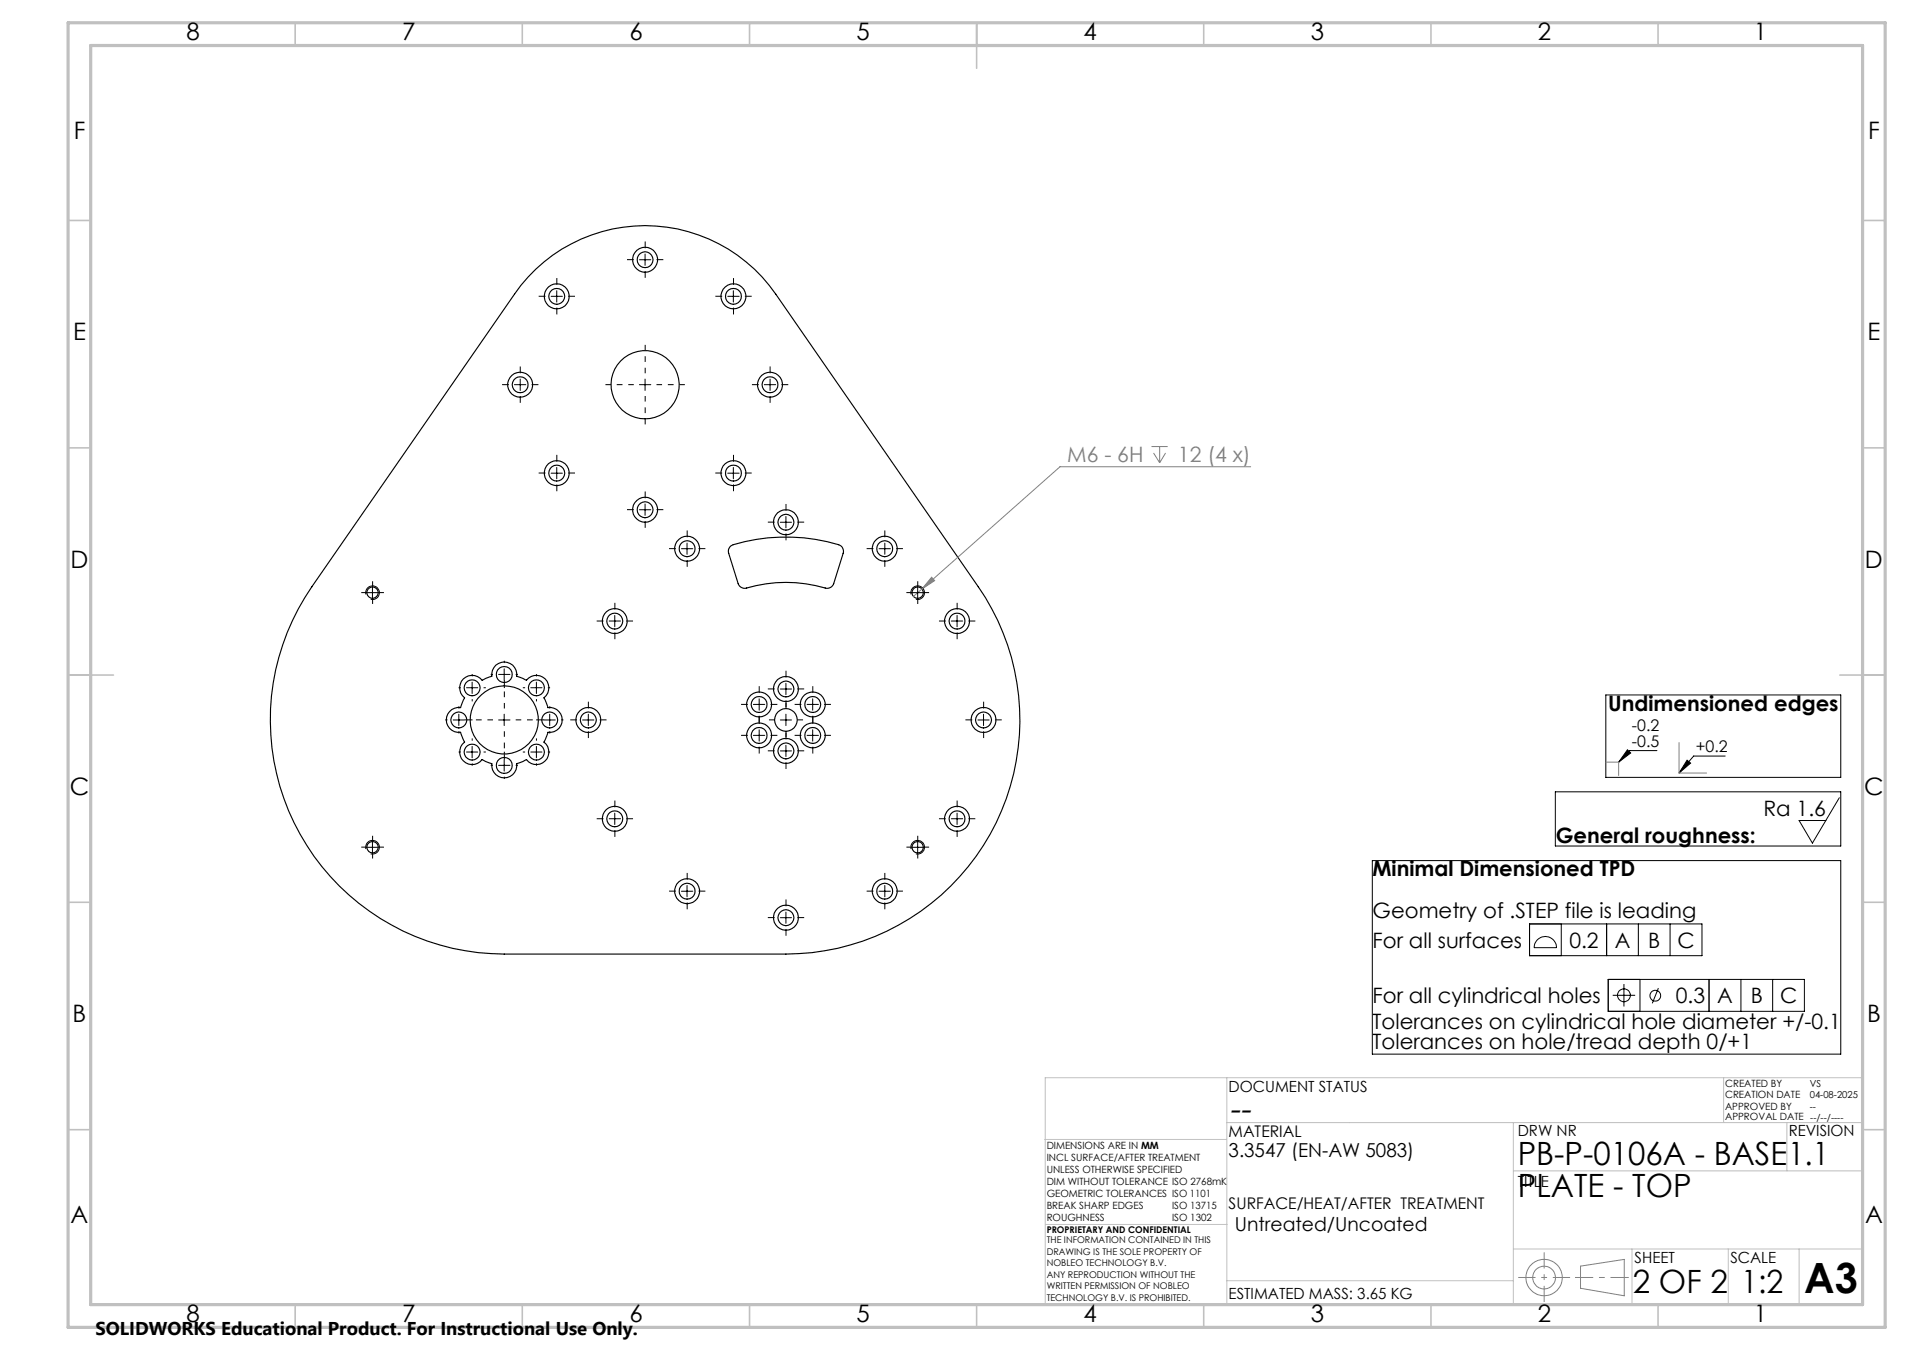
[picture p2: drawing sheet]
<svg xmlns="http://www.w3.org/2000/svg" width="420mm" height="297mm" viewBox="0 0 420 297" stroke-linecap="round" stroke-linejoin="round" font-family="sans-serif">
<g fill="none" stroke="#000" stroke-width=".22">
<path d="M140.8 57.1h2.5M142 55.9v2.5M121.3 65.2h2.5M122.6 64v2.5M160.2 65.2h2.5M161.4 64v2.5M113.2 84.6h2.5M114.5 83.4v2.5M140.8 84.6h2.5M142 83.4v2.5M168.2 84.6h2.5M169.5 83.4v2.5"/>
<path d="M121.3 104.1h2.5M122.6 102.8v2.5M140.8 112.1h2.5M142 110.9v2.5M151.2 119.5v2.5M160.2 104.1h2.5M161.4 102.8v2.5M171.8 114.9h2.4M173 113.6v2.5M194.8 119.5v2.5M80.5 130.8a1.51 1.51 0 0 1 1.4-1.9 1.51 1.51 0 0 1 1.6 1.6 1.51 1.51 0 0 1-1.9 1.3M80.8 130.4h2.5"/>
<path d="M82 129.1v2.6M134.1 136.6h2.5M135.3 135.4v2.5M150 120.7h2.5M193.5 120.7h2.5M200.6 130.8a1.5 1.5 0 0 1 1.3-1.9 1.5 1.5 0 0 1 1.6 1.6 1.5 1.5 0 0 1-1.9 1.3M200.8 130.4h2.4M202 129.1v2.6M209.4 136.6h2.5M210.7 135.4v2.5M99.8 158.4h2.4M101 157.1v2.5"/>
<path d="M102.7 151.3h2.5M103.9 150.1v2.5M109.7 158.4h2.6M109.7 148.4h2.6M111 147.1v2.5M111 157.1v2.5M116.8 151.3h2.5M118.1 150.1v2.5M119.8 158.4h2.4M121 157.1v2.5M128.2 158.4h2.5M129.5 157.1v2.5"/>
<path d="M165.8 155h2.5M167.1 153.7v2.5M171.8 158.4h2.4M171.8 151.6h2.4M173 150.3v2.5M173 157.1v2.5M177.7 155h2.5M178.9 153.7v2.5M215.3 158.4h2.4M216.5 157.1v2.5M353.5 152.9h51.7v18.1h-51.7zM102.7 165.4h2.5"/>
<path d="M103.9 164.2v2.5M109.7 168.4h2.6M111 167.1v2.5M116.8 165.4h2.5M118.1 164.2v2.5M135.3 178.9v2.5M165.8 161.8h2.5M167.1 160.5v2.6M171.8 165.2h2.4M173 164v2.4M177.7 161.8h2.5M178.9 160.5v2.6"/>
<path d="M210.7 178.9v2.5M358.2 165l.8 .7-2.7 2zM364.7 165.1h-5.9l-2.5 2.6M371.4 167.2l.7 .7-2.5 2.2zM379.8 166.3h-7l-3.2 3.8M80.5 186.8a1.51 1.51 0 0 1 1.4-1.9 1.51 1.51 0 0 1 1.6 1.6 1.51 1.51 0 0 1-1.9 1.4M80.8 186.4h2.5M82 185.1v2.5M134.1 180.1h2.5M150 196.1h2.5M151.2 194.8v2.5M193.5 196.1h2.5"/>
<path d="M194.8 194.8v2.5M200.6 186.8a1.5 1.5 0 0 1 1.3-1.9 1.5 1.5 0 0 1 1.6 1.6 1.5 1.5 0 0 1-1.9 1.4M200.8 186.4h2.4M202 185.1v2.5M209.4 180.1h2.5M171.8 201.9h2.4M173 200.7v2.4"/>
</g>
<g fill="none" stroke="#808080" stroke-width=".22">
<path d="M253.5 98.2h3.5M253.9 99.7l1.4 2.1M255.3 98.2v3.6M256.6 99.7l-1.3 2.1M275.3 102.7h-42l-30.3 26.9M203 129.6l-2 1.6M205.1 127l.6 .7-2.7 1.9zM353.6 167.7h2.7v2.9M369.6 163.4v6.7h6.1M347.9 278.5l9.6-1.4v8l-9.6-1.7z"/>
<circle cx="339.9" cy="281" r="2.51"/>
<circle cx="339.9" cy="281.1" r="4"/>
</g>
<path d="M334.2 281h11.4" fill="none" stroke="#808080" stroke-width=".22" stroke-dasharray="15.2 1.3 1.3 1.3" stroke-dashoffset="11.4" stroke-linecap="butt"/>
<path d="M339.9 275.5v10.9" fill="none" stroke="#808080" stroke-width=".22" stroke-dasharray="15.2 1.3 1.3 1.3" stroke-dashoffset="11.7" stroke-linecap="butt"/>
<path d="M346.7 281h11.8" fill="none" stroke="#808080" stroke-width=".22" stroke-dasharray="15.2 1.3 1.3 1.3" stroke-dashoffset="11.2" stroke-linecap="butt"/>
<g fill="none" stroke="#c0c0c0" stroke-width=".22">
<path d="M270.1 237.1v49.9M379.4 237.1v9.9M410.1 237.1h-180v49.9M230 250.7h40M270.1 247h140M333.1 257.6h77M333.1 247v40M393.3 247v10.6M230.2 269.4h39.9M333.1 274.8h77M359.2 274.8v12.2M380.4 274.8v12.2"/>
<path d="M396 274.8v12.2M270.1 281.8h63"/>
</g>
<g fill="none" stroke="#c0c0c0" stroke-width=".35">
<path d="M65 5v5M115 5v5M165 5v5M215 5v10M265 5v5M315 5v5M365 5v5M15 48.5h5M410 48.5h5M15 98.5h5M410 98.5h5M15 148.5h10"/>
<path d="M405 148.5h10M15 198.5h5M410 198.5h5M15 248.5h5M410 248.5h5M65 287v5M115 287v5M165 287v5M215 287v5M265 287v5M315 287v5M365 287v5"/>
</g>
<path d="M15 5h400v287h-400zM20 10h390v277h-390z" fill="none" stroke="#c0c0c0" stroke-width=".7"/>
<path d="M371.4 167.2l.7 .7-2.5 2.2zM358.2 165l.8 .7-2.7 2z" fill="#000"/>
<g fill="none" stroke="#000" stroke-width=".25">
<path d="M117.9 59.2a35 35 0 0 1 52.9 5.5l44.5 64.4a51.5 51.5 0 0 1-42.3 80.8h-62a51.5 51.5 0 0 1-42.3-80.8l44.5-64.4 1.5-1.9zM160.9 120.1a38.5 38.5 0 0 1 24.2 0l.4 .5 .2 .9-2.2 6.9a1.53 1.53 0 0 1-1.9 1 32.3 32.3 0 0 0-17.8 0l-.8-.3-.4-.4-2.2-7v-.8zM102 149.4a2.79 2.79 0 0 1 4.1 .2l2.2-.8a2.76 2.76 0 0 1 2.7-3.2 2.76 2.76 0 0 1 2.7 3.2l2.2 .8a2.76 2.76 0 0 1 4.1-.2 2.76 2.76 0 0 1-.3 4.1l.9 2.2a2.74 2.74 0 0 1 3.2 2.7 2.74 2.74 0 0 1-3.2 2.7l-.9 2.2a2.74 2.74 0 0 1 .3 4.1 2.74 2.74 0 0 1-4.1-.3l-2.2 .9a2.76 2.76 0 0 1-2.7 3.1 2.76 2.76 0 0 1-2.7-3.1l-2.2-.9a2.74 2.74 0 0 1-4.1 .3 2.74 2.74 0 0 1 .3-4.1l-.9-2.2a2.74 2.74 0 0 1-3.2-2.7 2.74 2.74 0 0 1 3.2-2.7l.9-2.2a2.81 2.81 0 0 1-.3-4.1z"/>
<circle cx="142" cy="57.1" r="1.74"/>
<circle cx="142" cy="57.1" r="2.75"/>
<circle cx="122.6" cy="65.2" r="1.75"/>
<circle cx="122.6" cy="65.2" r="2.75"/>
<circle cx="161.4" cy="65.2" r="2.75"/>
<circle cx="161.4" cy="65.2" r="1.76"/>
<circle cx="114.5" cy="84.6" r="1.75"/>
<circle cx="114.5" cy="84.6" r="2.75"/>
<circle cx="142" cy="84.6" r="7.5"/>
<circle cx="169.5" cy="84.6" r="1.75"/>
<circle cx="169.5" cy="84.6" r="2.75"/>
<circle cx="122.6" cy="104.1" r="1.75"/>
<circle cx="122.6" cy="104.1" r="2.76"/>
<circle cx="142" cy="112.2" r="1.75"/>
<circle cx="142" cy="112.1" r="2.75"/>
<circle cx="161.4" cy="104.1" r="2.76"/>
<circle cx="161.4" cy="104.1" r="1.76"/>
<circle cx="173" cy="114.9" r="1.74"/>
<circle cx="173" cy="114.9" r="2.75"/>
<circle cx="82" cy="130.4" r="1.26"/>
<circle cx="135.3" cy="136.6" r="1.75"/>
<circle cx="135.3" cy="136.6" r="2.75"/>
<circle cx="151.2" cy="120.7" r="2.75"/>
<circle cx="151.3" cy="120.7" r="1.76"/>
<circle cx="194.7" cy="120.7" r="2.75"/>
<circle cx="194.8" cy="120.7" r="1.76"/>
<circle cx="202" cy="130.4" r="1.25"/>
<circle cx="210.7" cy="136.6" r="1.75"/>
<circle cx="210.7" cy="136.6" r="2.75"/>
<circle cx="101" cy="158.4" r="1.75"/>
<circle cx="103.9" cy="151.3" r="1.75"/>
<circle cx="111" cy="148.4" r="1.76"/>
<circle cx="111" cy="158.4" r="7.5"/>
<circle cx="118.1" cy="151.3" r="1.75"/>
<circle cx="121" cy="158.4" r="1.75"/>
<circle cx="129.5" cy="158.4" r="1.75"/>
<circle cx="129.5" cy="158.4" r="2.75"/>
<circle cx="167.1" cy="155" r="1.75"/>
<circle cx="167.1" cy="155" r="2.75"/>
<circle cx="173" cy="158.4" r="2.5"/>
<circle cx="173" cy="151.6" r="1.74"/>
<circle cx="173" cy="151.6" r="2.75"/>
<circle cx="178.9" cy="155" r="1.75"/>
<circle cx="178.9" cy="155" r="2.75"/>
<circle cx="216.5" cy="158.4" r="1.75"/>
<circle cx="216.5" cy="158.4" r="2.75"/>
<circle cx="103.9" cy="165.5" r="1.75"/>
<circle cx="111" cy="168.4" r="1.76"/>
<circle cx="118.1" cy="165.5" r="1.75"/>
<circle cx="167.1" cy="161.8" r="1.75"/>
<circle cx="167.1" cy="161.8" r="2.75"/>
<circle cx="173" cy="165.2" r="1.75"/>
<circle cx="173" cy="165.2" r="2.75"/>
<circle cx="178.9" cy="161.8" r="1.75"/>
<circle cx="178.9" cy="161.8" r="2.75"/>
<circle cx="82" cy="186.4" r="1.26"/>
<circle cx="135.3" cy="180.1" r="1.75"/>
<circle cx="135.3" cy="180.1" r="2.75"/>
<circle cx="151.2" cy="196.1" r="2.76"/>
<circle cx="151.3" cy="196" r="1.75"/>
<circle cx="194.7" cy="196.1" r="2.76"/>
<circle cx="194.8" cy="196" r="1.75"/>
<circle cx="202" cy="186.4" r="1.25"/>
<circle cx="210.7" cy="180.1" r="1.75"/>
<circle cx="210.7" cy="180.1" r="2.75"/>
<circle cx="173" cy="201.9" r="1.75"/>
<circle cx="173" cy="201.9" r="2.75"/>
</g>
<path d="M139.5 84.6h-6.2M142 82.1v-6.2M142 87.1v6.3M144.5 84.6h6.3M108.5 158.4h-6.2M111 155.9v-6.3M113.5 158.4h6.3M111 160.9v6.2" fill="none" stroke="#000" stroke-width=".22" stroke-dasharray="15.2 1.3 1.3 1.3" stroke-dashoffset="14" stroke-linecap="butt"/>
<g fill="none" stroke="#000" stroke-width=".22" stroke-dasharray="15.2 1.3 1.3 1.3" stroke-linecap="butt">
<path d="M139.5 57.1h-1.5M142 54.6v-1.5M142 59.6v1.5M144.5 57.1h1.5M120.1 65.2h-1.5M122.6 62.7v-1.5M122.6 67.7v1.5M125.1 65.2h1.5M159 65.2h-1.5M161.5 62.7v-1.5M161.5 67.7v1.5M164 65.2h1.5"/>
<path d="M112 84.6h-1.5M114.5 82.1v-1.5M114.5 87.1v1.5M117 84.6h1.5M167 84.6h-1.5M169.5 82.1v-1.5M169.5 87.1v1.5M172 84.6h1.5M120.1 104.1h-1.5M122.6 101.6v-1.5M122.6 106.6v1.5M125.1 104.1h1.5"/>
<path d="M139.5 112.1h-1.5M142 109.6v-1.5M142 114.6v1.5M144.5 112.1h1.5M151.3 118.2v-1.5M159 104.1h-1.5M161.5 101.6v-1.5M161.5 106.6v1.5M164 104.1h1.5M170.5 114.9h-1.5M173 112.4v-1.5M173 117.4v1.5"/>
<path d="M175.5 114.9h1.5M194.8 118.2v-1.5M80.8 130.4h-1.3M82 129.1v-1.2M82 131.6v1.3M83.3 130.4h1.2M132.8 136.6h-1.5M135.3 134.1v-1.5M135.3 139.1v1.5M137.8 136.6h1.5M148.8 120.7h-1.5M151.3 123.2v1.5"/>
<path d="M153.8 120.7h1.5M192.3 120.7h-1.5M194.8 123.2v1.5M197.3 120.7h1.5M200.8 130.4h-1.3M202 129.1v-1.2M202 131.6v1.3M203.3 130.4h1.2M208.2 136.6h-1.5M210.7 134.1v-1.5M210.7 139.1v1.5M213.2 136.6h1.5"/>
<path d="M98.5 158.4h-.5M101 155.9v-.5M101.4 151.3h-.5M103.5 158.4h.5M103.9 148.8v-.5M103.9 153.8v.5M106.4 151.3h.5M108.5 148.4h-.5M111 145.9v-.5M111 150.9v.5M113.5 148.4h.5M115.6 151.3h-.5"/>
<path d="M118.1 148.8v-.5M118.1 153.8v.5M118.5 158.4h-.5M120.6 151.3h.5M121 155.9v-.5M123.5 158.4h.5M127 158.4h-1.5M129.5 155.9v-1.5M132 158.4h1.5M164.6 155h-1.5M167.1 152.5v-1.5M167.1 157.5v1.5"/>
<path d="M167.1 159.3v-1.5M169.6 155h1.5M170.5 158.4h-1.2M170.5 151.6h-1.5M173 155.9v-1.3M173 149.1v-1.5M173 154.1v1.5M175.5 158.4h1.3M175.5 151.6h1.5M176.4 155h-1.5M178.9 159.3v-1.5M178.9 152.5v-1.5"/>
<path d="M178.9 157.5v1.5M181.4 155h1.5M214 158.4h-1.5M216.5 155.9v-1.5M219 158.4h1.5M101 160.9v.5M101.4 165.4h-.5M103.9 162.9v-.5M103.9 167.9v.5M106.4 165.4h.5M108.5 168.4h-.5M111 165.9v-.5"/>
<path d="M111 170.9v.5M113.5 168.4h.5M115.6 165.4h-.5M118.1 162.9v-.5M118.1 167.9v.5M120.6 165.4h.5M121 160.9v.5M129.5 160.9v1.5M135.3 177.6v-1.5M164.6 161.8h-1.5M167.1 164.3v1.5M169.6 161.8h1.5"/>
<path d="M170.5 165.2h-1.5M173 160.9v1.2M173 162.7v-1.5M173 167.7v1.5M175.5 165.2h1.5M176.4 161.8h-1.5M178.9 164.3v1.5M181.4 161.8h1.5M210.7 177.6v-1.5M216.5 160.9v1.5M80.8 186.4h-1.3M82 185.1v-1.2"/>
<path d="M82 187.6v1.3M83.3 186.4h1.2M132.8 180.1h-1.5M135.3 182.6v1.5M137.8 180.1h1.5M148.8 196h-1.5M151.3 193.5v-1.5M151.3 198.5v1.5M153.8 196h1.5M173 199.4v-1.5M192.3 196h-1.5M194.8 193.5v-1.5"/>
<path d="M194.8 198.5v1.5M197.3 196h1.5M200.8 186.4h-1.3M202 185.1v-1.2M202 187.6v1.3M203.3 186.4h1.2M208.2 180.1h-1.5M210.7 182.6v1.5M213.2 180.1h1.5M170.5 201.9h-1.5M173 204.4v1.5M175.5 201.9h1.5"/>
</g>
<path d="M205.1 127l.6 .7-2.7 1.9z" fill="#808080"/>
<g fill="none" stroke="#000" stroke-width=".22">
<path d="M342.4 174.2h62.8v11.9h-62.8zM404.9 175.5l-5.9 10-3-5h5.9M302.1 189.3h103.1v42.6h-103.1zM336.7 203.3h37.9v7h-37.9zM338.3 206.8a2.45 2.45 0 0 1 2.8-.6 2.45 2.45 0 0 1 1.5 2.3h-4.9a2.48 2.48 0 0 1 .6-1.7zM343.7 203.3v7M353.7 203.3v7M354 215.5h43.2v7h-43.2zM355 219h4.9M357.5 216.5v4.9M360.6 203.3v7M361 215.5v7"/>
<path d="M365.1 217.4l-1.4 3.3M367.6 203.3v7M376.2 215.5v7M383.2 215.5v7M390.2 215.5v7"/>
<circle cx="357.5" cy="219" r="1.41"/>
<circle cx="364.4" cy="219.1" r="1.19"/>
</g>
<text font-size="9.2" x="397.2" y="284.5">A3</text>
<text font-size="7.3" x="270.4" y="246.3">--</text>
<g font-size="7.1">
<text x="334.1" y="256.2">PB-P-0106A - BASE</text>
<text x="393.6" y="256.2">1.1</text>
<text x="334.1" y="263.3">PLATE - TOP</text>
<text x="359.4" y="284.5">2 OF 2</text>
<text x="383.3" y="284.5">1:2</text>
</g>
<g font-size="5.3">
<text x="41" y="8.9">8</text>
<text x="88.5" y="8.9">7</text>
<text x="138.5" y="8.9">6</text>
<text x="188.5" y="8.9">5</text>
<text x="238.5" y="8.9">4</text>
<text x="288.5" y="8.9">3</text>
<text x="338.5" y="8.9">2</text>
<text x="386" y="8.9">1</text>
<text x="16.2" y="30.7">F</text>
<text x="411.2" y="30.7">F</text>
<text x="16.1" y="74.9">E</text>
<text x="411.1" y="74.9">E</text>
<text x="15.5" y="124.9">D</text>
<text x="410.5" y="124.9">D</text>
<text x="15.4" y="174.9">C</text>
<text x="410.4" y="174.9">C</text>
<text x="16" y="224.9">B</text>
<text x="411" y="224.9">B</text>
<text x="15.5" y="269.2">A</text>
<text x="410.5" y="269.2">A</text>
<text x="41" y="290.9">8</text>
<text x="88.5" y="290.9">7</text>
<text x="138.5" y="290.9">6</text>
<text x="188.5" y="290.9">5</text>
<text x="238.5" y="290.9">4</text>
<text x="288.5" y="290.9">3</text>
<text x="338.5" y="290.9">2</text>
<text x="386" y="290.9">1</text>
</g>
<g font-size="4.7" fill="#808080">
<text x="234.9" y="101.6">M6 - 6H</text>
<text x="259.3" y="101.6">12 (4 x)</text>
</g>
<g font-size="4.7">
<text x="354" y="156.4">Undimensioned edges</text>
<text x="388.2" y="179.5">Ra 1.6</text>
<text x="342.5" y="185.5">General roughness:</text>
<text x="302.1" y="192.8">Minimal Dimensioned TPD</text>
<text x="302.1" y="201.9">Geometry of .STEP file is leading</text>
<text x="302.1" y="208.5">For all surfaces</text>
<text x="345.5" y="208.5">0.2</text>
<text x="355.4" y="208.5">A</text>
<text x="362.8" y="208.5">B</text>
<text x="369.3" y="208.5">C</text>
<text x="302.1" y="220.7">For all cylindrical holes</text>
<text x="368.9" y="220.7">0.3</text>
<text x="378" y="220.7">A</text>
<text x="385.4" y="220.7">B</text>
<text x="391.8" y="220.7">C</text>
<text x="302.1" y="226.3">Tolerances on cylindrical hole diameter +/-0.1</text>
<text x="302.1" y="230.9">Tolerances on hole/tread depth 0/+1</text>
</g>
<g font-size="4.2">
<text x="270.4" y="254.6">3.3547 (EN-AW 5083)</text>
<text x="271.8" y="270.8">Untreated/Uncoated</text>
</g>
<text font-size="4.1" x="21" y="293.7">SOLIDWORKS Educational Product. For Instructional Use Only.</text>
<g font-size="3.5">
<text x="359.2" y="160.9">-0.2</text>
<text x="359.2" y="164.3">-0.5</text>
<text x="373.3" y="165.5">+0.2</text>
<text x="270.4" y="250.1">MATERIAL</text>
<text x="270.4" y="266">SURFACE/HEAT/AFTER TREATMENT</text>
</g>
<g font-size="3.4">
<text x="270.4" y="240.2">DOCUMENT STATUS</text>
<text x="334.1" y="250">DRW NR</text>
<text x="393.7" y="250">REVISION</text>
<text x="334.1" y="261.1">TITLE</text>
<text x="359.8" y="277.9">SHEET</text>
<text x="380.9" y="277.9">SCALE</text>
<text x="270.4" y="285.7">ESTIMATED MASS: 3.65 KG</text>
</g>
<g font-size="2.2">
<text x="379.7" y="239.1">CREATED BY</text>
<text x="379.7" y="244.2">APPROVED BY</text>
<text x="379.7" y="241.6">CREATION DATE</text>
<text x="379.7" y="246.5">APPROVAL DATE --/--/----</text>
<text x="230.4" y="252.7">DIMENSIONS ARE IN MM</text>
<text x="230.4" y="255.4">INCL SURFACE/AFTER TREATMENT</text>
<text x="230.4" y="258">UNLESS OTHERWISE SPECIFIED</text>
<text x="230.4" y="260.7">DIM WITHOUT TOLERANCE ISO 2768mK</text>
<text x="230.4" y="263.3">GEOMETRIC TOLERANCES ISO 1101</text>
<text x="230.4" y="266">BREAK SHARP EDGES</text>
<text x="230.4" y="268.6">ROUGHNESS</text>
<text x="258" y="266">ISO 13715</text>
<text x="258" y="268.7">ISO 1302</text>
</g>
<g font-size="2.1">
<text x="398.4" y="239.1">VS</text>
<text x="398.4" y="244.2">--</text>
<text x="398.4" y="241.7">04-08-2025</text>
</g>
<g font-size="2">
<text x="230.4" y="271.3">PROPRIETARY AND CONFIDENTIAL</text>
<text x="230.4" y="273.5">THE INFORMATION CONTAINED IN THIS</text>
<text x="230.4" y="276.1">DRAWING IS THE SOLE PROPERTY OF</text>
<text x="230.4" y="278.6">NOBLEO TECHNOLOGY B.V.</text>
<text x="230.4" y="281.1">ANY REPRODUCTION WITHOUT THE</text>
<text x="230.4" y="283.6">WRITTEN PERMISSION OF NOBLEO</text>
<text x="230.4" y="286.2">TECHNOLOGY B.V. IS PROHIBITED.</text>
</g>
</svg>
